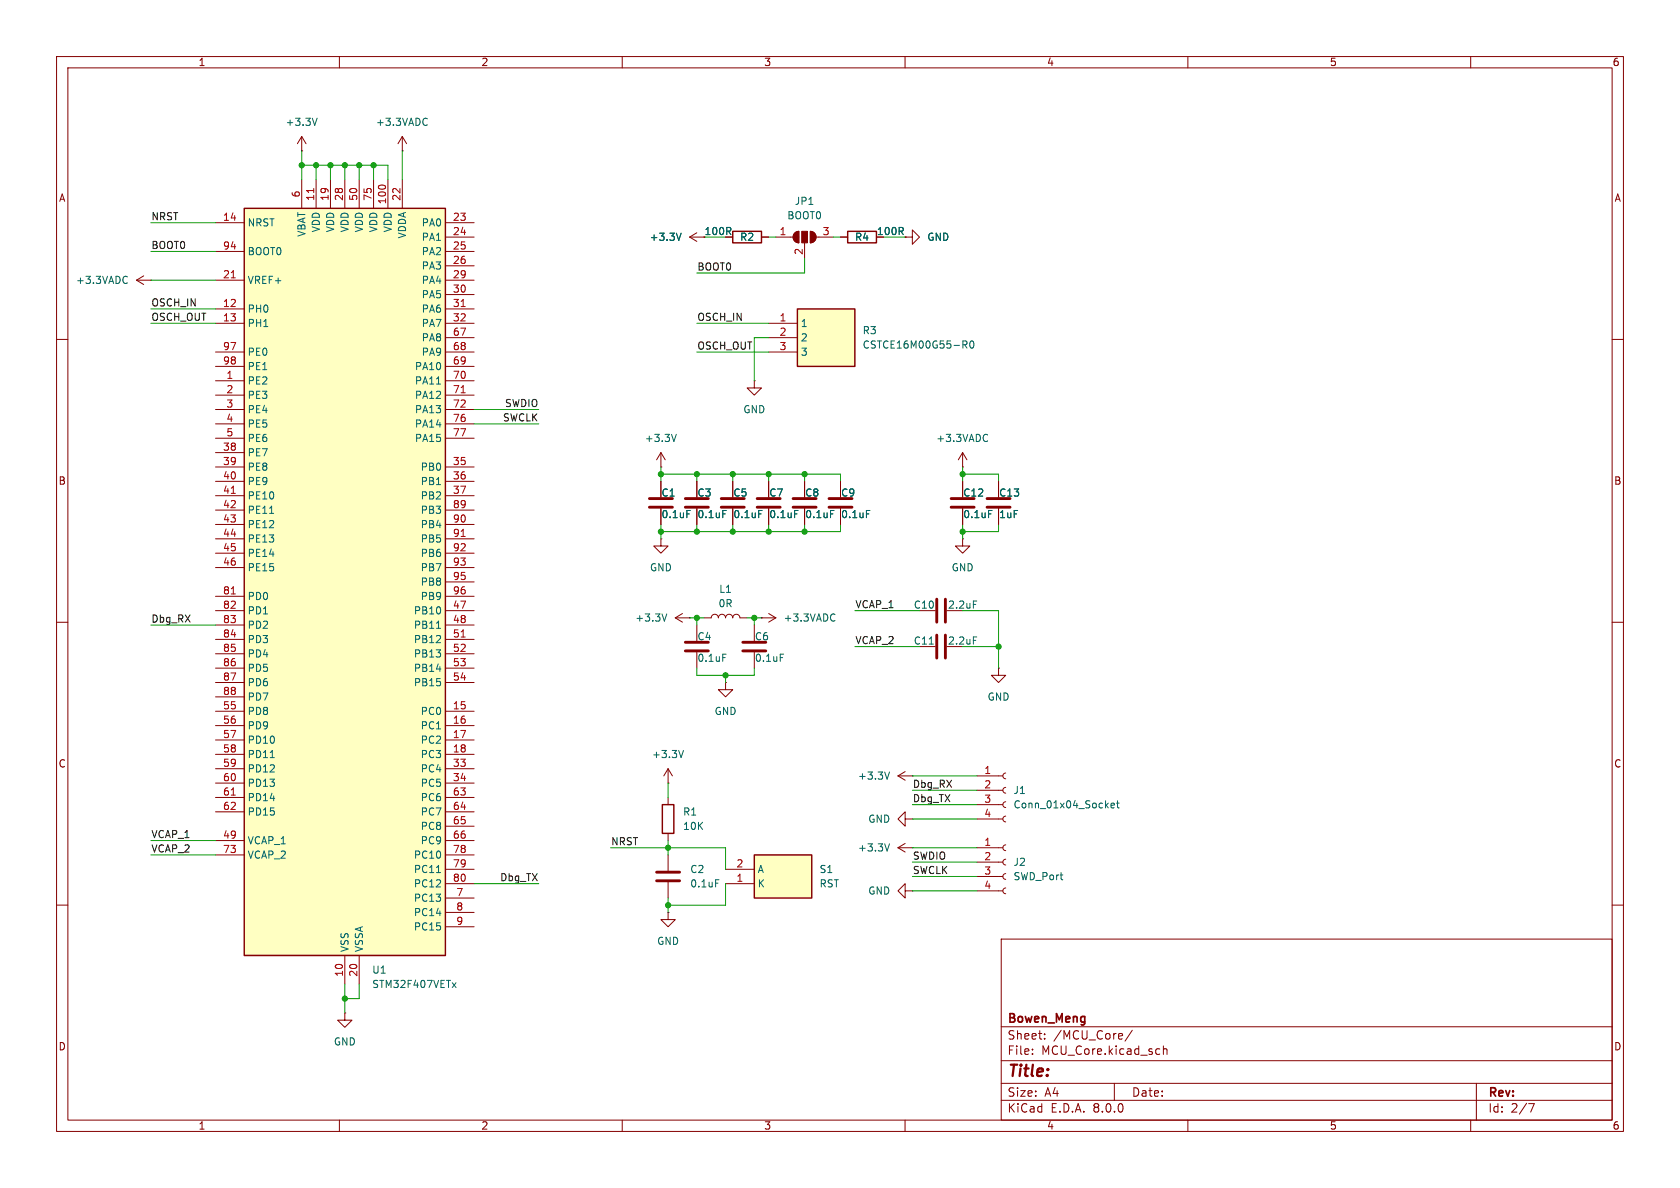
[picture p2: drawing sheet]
<svg xmlns="http://www.w3.org/2000/svg" width="297mm" height="210mm" viewBox="0 0 297 210" stroke-linecap="round" stroke-linejoin="round" font-family="sans-serif">
<g fill="none" stroke="#840000" stroke-width=".18">
<path d="M10 10h277v190h-277zM12 12h273v186h-273zM60 10v2M110 10v2M160 10v2M210 10v2M260 10v2M53.3 26.7h.1M53.3 24.1l-.7 1.3M53.3 24.1v2.6M53.3 24.1l.8 1.3M71.1 26.7h.1"/>
<path d="M71.1 24.1l-.7 1.3M71.1 24.1v2.6M71.1 24.1l.8 1.3M10 60h2M285 60h2M133.3 67.3v1.3h1.3l-1.3 1.3-1.2-1.3h1.2M133.3 67.3h.1M116.8 95.3v1.2h1.3l-1.3 1.3-1.2-1.3h1.2M116.8 95.3h.1M116.8 85.1v2.8M116.8 89.9v2.8M170.2 82.6h.1"/>
<path d="M170.2 80l-.8 1.3M170.2 80v2.6M170.2 85.1v2.8M170.2 89.9v2.8M170.2 80l.7 1.3M176.5 85.1v2.8M176.5 89.9v2.8M10 110h2M119.4 109.2l1.2 .8M119.4 109.2h2.5M120.6 108.5l-1.2 .7M121.9 109.2h.1"/>
<path d="M162.6 108h2.8M162.6 114.3h2.8M176.5 118.1v1.3h1.3l-1.3 1.3-1.2-1.3h1.2M176.5 118.1h.1M285 110h2M118.1 138.4h.1M118.1 135.9l-.8 1.3M118.1 135.9v2.5M118.1 135.9l.8 1.3M158.7 137.2h2.6M158.7 137.2l1.3 .7M160 136.4l-1.3 .8"/>
<path d="M161.3 137.2h.1M172.7 139.7h4.6M172.7 137.2h4.6M177.8 139.2l-.4 .1-.1 .4 .1 .4 .4 .1M177.8 136.7l-.4 .1-.1 .4 .1 .3 .4 .2M10 160h2M118.1 141v1.2M118.1 147.3v1.3M158.7 149.9h2.6M158.7 149.9l1.3 .7M160 157.5v-1.3l-1.3 1.3 1.3 1.3v-1.3h1.3M160 144.8v-1.3l-1.3 1.3 1.3 1.3v-1.3h1.3"/>
<path d="M160 149.1l-1.3 .8M161.3 157.5h.1M161.3 144.8h.1M161.3 149.9h.1M172.7 157.5h4.6M172.7 154.9h4.6M172.7 152.4h4.6M172.7 149.9h4.6M172.7 144.8h4.6M172.7 142.2h4.6M177.8 157l-.4 .1-.1 .4 .1 .3 .4 .2M177.8 154.4l-.4 .2-.1 .3 .1 .4 .4 .1"/>
<path d="M177.8 151.9l-.4 .1-.1 .4 .1 .4 .4 .1M177.8 149.4l-.4 .1-.1 .4 .1 .3 .4 .2M177.8 144.3l-.4 .1-.1 .4 .1 .3 .4 .2M177.8 141.7l-.4 .2-.1 .3 .1 .4 .4 .1M285 160h2M61 179.1v1.2h1.2l-1.2 1.3-1.3-1.3h1.3M61 179.1h.1M177 166h108v32h-108zM60 198v2M110 198v2M160 198v2M177 194.5h108"/>
<path d="M177 191.5h108M177 187.5h108M177 181.5h108M182.5 186.3v.1M182.5 185.5v.1M184.7 183.6v.1M184.7 182.8v.1M197 191.5v3M200.2 182.1l-1.3 2M204.9 185.4l.1 .1M205 186.3l-.1 .1M205.7 184.9v1.5"/>
<path d="M205.7 185.5l.2-.1 .3 .1 .1 .9M210 198v2M260 198v2M261 191.5v6.5M270.2 195.1h1l-.6 1.5"/>
</g>
<path d="M114.8 89.7h4.1M114.8 88.1h4.1M168.1 89.7h4.1M168.1 88.1h4.1M174.5 89.7h4.1M174.5 88.1h4.1M165.6 105.9v4.1M165.6 112.3v4M167.1 105.9v4.1M167.1 112.3v4" fill="none" stroke="#840000" stroke-width=".51"/>
<g fill="none" stroke="#006464" stroke-width=".18">
<path d="M56.1 20.9l-.5 1.3M75.3 20.9l.2 .1M75.5 22l-.2 .2M174.4 76.8l.2 .1M174.6 77.9l-.2 .1M121.4 90.2h.6M174.8 90.2h.6M117.9 108.5l-.4 1.3M164.3 113.9h.7M172.1 106.2h.6M172.1 112.6h.6M120.8 132.7l-.4 1.2"/>
<path d="M157.2 136.5l-.4 1.2M157.2 149.2l-.4 1.2M196.4 142.4l.6-.1v-.3h-.4l-.2 .2 .1 .6h.5M197.4 142h.5M197.6 141.5v1.1l.3 .2"/>
</g>
<path d="M117.1 142.2h2v5.1h-2z" fill="none" stroke="#840000" stroke-width=".25"/>
<path d="M133.3 151.1h10.2v7.7h-10.2z" fill="#ffffc2"/>
<path d="M149.9 40.9h5v2h-5zM133.3 151.1h10.2v7.7h-10.2z" fill="none" stroke="#840000" stroke-width=".25"/>
<path d="M148.6 41.9h1.3M160 41.9h1.3v-1.3l1.3 1.3-1.3 1.3v-1.3M160 41.9h.1M170.2 95.3v1.2h1.2l-1.2 1.3-1.3-1.3h1.3M170.2 95.3h.1M134.6 109.2h.1M134.6 109.2h2.6M135.9 108.5l1.3 .7M137.2 109.2l-1.3 .8M128.3 156.2h5M128.3 153.7h5" fill="none" stroke="#840000" stroke-width=".18"/>
<path d="M147.4 108.5l.2 .2M147.6 109.7l-.2 .1" fill="none" stroke="#006464" stroke-width=".18"/>
<path d="M141 54.6h10.1v10.2h-10.1z" fill="#ffffc2"/>
<path d="M141 54.6h10.1v10.2h-10.1z" fill="none" stroke="#840000" stroke-width=".25"/>
<path d="M135.9 57.2h5.1M135.9 59.7h5.1M137.2 41.9h3M140.5 41.2l.7-.3v2a1.02 1.02 0 0 1-.9-.6 1.02 1.02 0 0 1 .2-1.1zM142.2 42.9v2.8M143.3 40.9a1.02 1.02 0 0 1 1 1 1.02 1.02 0 0 1-1 1zM144.3 41.9h3M135.9 62.2h5.1M118.1 151.1v2.8M118.1 156v2.8M118.1 161.3v1.3h1.3l-1.3 1.2-1.3-1.2h1.3M118.1 161.3h.1" fill="none" stroke="#840000" stroke-width=".18"/>
<path d="M170.2 60.3h.5l.3 .2-.2 .4h-.6M170.5 60.9l.5 .6M171.6 60.3h.1a.68 .68 0 0 1 .5 .6 .68 .68 0 0 1-.5 .6 .84 .84 0 0 1-.1-1.2zM126.5 155.5h.6" fill="none" stroke="#006464" stroke-width=".18"/>
<g fill="#840000" stroke="#840000" stroke-width=".18">
<path d="M140.5 41.2l.7-.3v2a1.02 1.02 0 0 1-.9-.6 1.02 1.02 0 0 1 .2-1.1z"/>
<path d="M141.7 40.9h1v2h-1z"/>
<path d="M143.3 40.9a1.02 1.02 0 0 1 1 1 1.02 1.02 0 0 1-1 1z"/>
</g>
<path d="M116.1 155.7h4M116.1 154.2h4" fill="none" stroke="#840000" stroke-width=".51"/>
<path d="M43.2 36.8h35.5v132.1h-35.5z" fill="#ffffc2"/>
<path d="M43.2 36.8h35.5v132.1h-35.5zM129.5 40.9h5.1v2h-5.1z" fill="none" stroke="#840000" stroke-width=".25"/>
<g fill="none" stroke="#840000" stroke-width=".18">
<path d="M38.1 39.4h5.1M53.3 31.8v5M55.9 31.8v5M58.4 31.8v5M61 31.8v5M63.5 31.8v5M66 31.8v5M68.6 31.8v5M71.1 31.8v5M78.7 39.4h5.1M24.1 49.5h2.6M24.1 49.5l1.3 .8"/>
<path d="M25.4 48.8l-1.3 .7M26.7 49.5h.1M38.1 54.6h5.1M38.1 57.2h5.1M38.1 49.5h5.1M38.1 44.5h5.1M78.7 54.6h5.1M78.7 57.2h5.1M78.7 49.5h5.1M78.7 41.9h5.1M78.7 44.5h5.1M78.7 47h5.1"/>
<path d="M78.7 52.1h5.1M78.7 59.7h5.1M121.9 41.9h2.6M121.9 41.9l1.3 .8M123.2 41.1l-1.3 .8M128.3 41.9h1.2M134.6 41.9h1.3M148.6 41.9h1.3M160 41.9h.1M38.1 67.3h5.1M38.1 69.9h5.1M38.1 72.4h5.1"/>
<path d="M38.1 74.9h5.1M38.1 77.5h5.1M38.1 62.2h5.1M38.1 64.8h5.1M78.7 67.3h5.1M78.7 69.9h5.1M78.7 72.4h5.1M78.7 74.9h5.1M78.7 77.5h5.1M78.7 62.2h5.1M78.7 64.8h5.1M38.1 82.6h5.1"/>
<path d="M38.1 85.1h5.1M38.1 87.6h5.1M38.1 80h5.1M38.1 90.2h5.1M38.1 92.7h5.1M38.1 95.3h5.1M38.1 97.8h5.1M78.7 82.6h5.1M78.7 85.1h5.1M78.7 87.6h5.1M78.7 90.2h5.1M78.7 92.7h5.1"/>
<path d="M78.7 95.3h5.1M78.7 97.8h5.1M116.8 82.6h.1M116.8 80l-.7 1.3M116.8 80v2.6M116.8 85.1v2.8M116.8 89.9v2.8M116.8 80l.8 1.3M123.2 85.1v2.8M123.2 89.9v2.8M129.5 85.1v2.8M129.5 89.9v2.8"/>
<path d="M135.9 85.1v2.8M135.9 89.9v2.8M142.2 85.1v2.8M142.2 89.9v2.8M148.6 85.1v2.8M148.6 89.9v2.8M170.2 85.1v2.8M170.2 89.9v2.8M176.5 85.1v2.8M176.5 89.9v2.8M38.1 100.3h5.1M38.1 108h5.1"/>
<path d="M38.1 110.5h5.1M38.1 113h5.1M38.1 115.6h5.1M38.1 118.1h5.1M38.1 105.4h5.1M78.7 100.3h5.1M78.7 108h5.1M78.7 110.5h5.1M78.7 113h5.1M78.7 115.6h5.1M78.7 118.1h5.1M78.7 105.4h5.1"/>
<path d="M78.7 102.9h5.1M123.2 110.5v2.8M123.2 115.3v2.8M124.5 109.2h1.2a.64 .64 0 0 1 .7-.6 .64 .64 0 0 1 .6 .6 .64 .64 0 0 1 .6-.6 .64 .64 0 0 1 .7 .6 .64 .64 0 0 1 .6-.6 .64 .64 0 0 1 .6 .6 .64 .64 0 0 1 .7-.6 .64 .64 0 0 1 .6 .6h1.3M133.3 110.5v2.8M133.3 115.3v2.8M38.1 125.7h5.1M38.1 128.3h5.1M38.1 130.8h5.1M38.1 133.4h5.1M38.1 135.9h5.1M38.1 138.4h5.1"/>
<path d="M38.1 120.7h5.1M38.1 123.2h5.1M78.7 125.7h5.1M78.7 128.3h5.1M78.7 130.8h5.1M78.7 133.4h5.1M78.7 135.9h5.1M78.7 138.4h5.1M78.7 120.7h5.1M128.3 120.7v1.2h1.2l-1.2 1.3-1.3-1.3h1.3M128.3 120.7h.1M38.1 148.6h5.1"/>
<path d="M38.1 141h5.1M38.1 143.5h5.1M38.1 151.1h5.1M78.7 148.6h5.1M78.7 141h5.1M78.7 143.5h5.1M78.7 146.1h5.1M78.7 158.8h5.1M78.7 151.1h5.1M78.7 153.7h5.1M78.7 156.2h5.1M61 168.9v5.1"/>
<path d="M63.5 168.9v5.1M78.7 161.3h5.1M78.7 163.8h5.1"/>
</g>
<path d="M55.5 33.3v.7M40.9 49.1h.7M81.5 54.2h.7M81.5 69.4h.7M40.9 87.2h.7M81.5 94.8h.7M40.9 105h.7M81.5 112.6h.7M40.9 140.6h.7" fill="none" stroke="#a90000" stroke-width=".18"/>
<g fill="none" stroke="#006464" stroke-width=".18">
<path d="M22.3 48.8l.2 .2M22.5 50l-.2 .1M120.4 41.2l-.4 1.3M77.2 67.9h.7M119.6 76.8l-.5 1.2M47.7 90.7h.7M121.4 90.2h.6M127.8 90.2h.6M134.1 90.2h.6M140.5 90.2h.6M146.8 90.2h.6M153.2 90.2h.6"/>
<path d="M174.8 90.2h.6M77.2 111.1h.7M127.8 115.6h.6M137.9 115.6h.6M47.8 133.9h.7M77.2 154.2h.7M80 173.7l.6 .9M80.6 173.7l-.6 .9"/>
</g>
<g fill="none" stroke="#840000" stroke-width=".51">
<path d="M121.2 89.7h4M121.2 88.1h4M127.5 89.7h4.1M127.5 88.1h4.1M133.9 89.7h4M133.9 88.1h4M140.2 89.7h4.1M140.2 88.1h4.1M146.6 89.7h4M146.6 88.1h4M121.2 115.1h4M121.2 113.5h4"/>
<path d="M131.3 115.1h4.1M131.3 113.5h4.1"/>
</g>
<g fill="none" stroke="#009600" stroke-width=".18">
<path d="M26.7 39.4h11.4M53.3 26.7v5.1M53.3 29.2h15.3v2.6M55.9 29.2v2.6M58.4 29.2v2.6M61 29.2v2.6M63.5 29.2v2.6M66 29.2v2.6M71.1 26.7v5.1M26.7 57.2h11.4M26.7 49.5h11.4M26.7 44.5h11.4"/>
<path d="M26.7 54.6h11.4M123.2 57.2h12.7M124.5 41.9h3.8M135.9 59.7h-2.6v7.6M135.9 41.9h1.3M142.2 45.7v2.6h-19M147.3 41.9h1.3M156.2 41.9h3.8M83.8 72.4h11.4M83.8 74.9h11.4M123.2 62.2h12.7M116.8 82.6v2.5"/>
<path d="M116.8 92.7v2.6M116.8 83.8h31.8v1.3M123.2 83.8v1.3M123.2 92.7v1.3M129.5 83.8v1.3M129.5 92.7v1.3M135.9 83.8v1.3M135.9 92.7v1.3M142.2 83.8v1.3M142.2 92.7v1.3M148.6 92.7v1.3h-31.8M170.2 83.8h6.3v1.3"/>
<path d="M170.2 82.6v2.5M170.2 92.7v2.6M176.5 92.7v1.3h-6.3M26.7 110.5h11.4M121.9 109.2h2.6M123.2 109.2v1.3M123.2 118.1v1.3h10.1v-1.3M128.3 119.4v1.3M132.1 109.2h2.5M133.3 109.2v1.3M151.1 108h11.5M151.1 114.3h11.5"/>
<path d="M170.2 108h6.3v10.1M170.2 114.3h6.3M118.1 138.4v2.6M161.3 139.7h11.4M161.3 137.2h11.4M26.7 148.6h11.4M26.7 151.1h11.4M83.8 156.2h11.4M107.9 149.9h20.4v3.8M118.1 148.6v2.5M118.1 158.8v2.5M128.3 156.2v3.8h-10.2"/>
<path d="M161.3 149.9h11.4M161.3 154.9h11.4M161.3 157.5h11.4M161.3 152.4h11.4M161.3 142.2h11.4M161.3 144.8h11.4M61 174v5.1M63.5 174v2.5h-2.5"/>
</g>
<g fill="#009600" stroke="#009600" stroke-width=".18">
<circle cx="129.5" cy="83.8" r=".46"/>
<circle cx="123.2" cy="83.8" r=".46"/>
<circle cx="133.3" cy="109.2" r=".46"/>
<circle cx="142.2" cy="83.8" r=".46"/>
<circle cx="129.5" cy="94" r=".46"/>
<circle cx="135.9" cy="94" r=".46"/>
<circle cx="142.2" cy="94" r=".46"/>
<circle cx="135.9" cy="83.8" r=".46"/>
<circle cx="116.8" cy="83.8" r=".46"/>
<circle cx="118.1" cy="160" r=".46"/>
<circle cx="128.3" cy="119.4" r=".46"/>
<circle cx="123.2" cy="109.2" r=".46"/>
<circle cx="61" cy="176.5" r=".46"/>
<circle cx="118.1" cy="149.9" r=".46"/>
<circle cx="53.3" cy="29.2" r=".46"/>
<circle cx="55.9" cy="29.2" r=".46"/>
<circle cx="66" cy="29.2" r=".46"/>
<circle cx="61" cy="29.2" r=".46"/>
<circle cx="63.5" cy="29.2" r=".46"/>
<circle cx="58.4" cy="29.2" r=".46"/>
<circle cx="116.8" cy="94" r=".46"/>
<circle cx="123.2" cy="94" r=".46"/>
<circle cx="170.2" cy="94" r=".46"/>
<circle cx="170.2" cy="83.8" r=".46"/>
<circle cx="176.5" cy="114.3" r=".46"/>
</g>
<text font-size="2.8" fill="#840000" x="178" y="190.9">Title:</text>
<g font-size="2.1" fill="#840000">
<text x="178" y="184">Sheet:</text>
<text x="178" y="181.2">Bowen_Meng</text>
<text x="186.2" y="184">/MCU_Core/</text>
<text x="178" y="186.7">File:</text>
<text x="184.1" y="186.7">MCU_Core.kicad_sch</text>
<text x="178" y="196.9">KiCad</text>
<text x="178" y="194.1">Size:</text>
<text x="184.7" y="194.1">A4</text>
<text x="185.7" y="196.9">E.D.A.</text>
<text x="193.3" y="196.9">8.0.0</text>
<text x="200" y="194.1">Date:</text>
<text x="263" y="194.3">Rev:</text>
<text x="263" y="196.9">Id:</text>
<text x="267.1" y="196.9">2/7</text>
</g>
<g font-size="1.8" fill="#840000">
<text x="35" y="11.9">1</text>
<text x="85" y="11.9">2</text>
<text x="135" y="11.9">3</text>
<text x="185" y="11.9">4</text>
<text x="235" y="11.9">5</text>
<text x="285" y="11.9">6</text>
<text x="10.3" y="35.9">A</text>
<text x="285.3" y="35.9">A</text>
<text x="124.4" y="41.8">100R</text>
<text x="154.9" y="41.8">100R</text>
<text x="10.3" y="85.9">B</text>
<text x="285.3" y="85.9">B</text>
<text x="10.3" y="135.9">C</text>
<text x="285.3" y="135.9">C</text>
<text x="10.3" y="185.9">D</text>
<text x="285.3" y="185.9">D</text>
<text x="35" y="199.9">1</text>
<text x="85" y="199.9">2</text>
<text x="135" y="199.9">3</text>
<text x="185" y="199.9">4</text>
<text x="235" y="199.9">5</text>
<text x="285" y="199.9">6</text>
</g>
<g font-size="1.8" fill="#006464">
<text x="50.4" y="22.5">+3.3V</text>
<text x="66.4" y="22.5">+3.3VADC</text>
<text x="43.7" y="40.2">NRST</text>
<text x="54.2" y="42" transform="rotate(-90 54.2 42)">VBAT</text>
<text x="56.7" y="41.2" transform="rotate(-90 56.7 41.2)">VDD</text>
<text x="59.3" y="41.2" transform="rotate(-90 59.3 41.2)">VDD</text>
<text x="61.8" y="41.2" transform="rotate(-90 61.8 41.2)">VDD</text>
<text x="64.4" y="41.2" transform="rotate(-90 64.4 41.2)">VDD</text>
<text x="66.9" y="41.2" transform="rotate(-90 66.9 41.2)">VDD</text>
<text x="69.4" y="41.2" transform="rotate(-90 69.4 41.2)">VDD</text>
<text x="74.5" y="40.2">PA0</text>
<text x="139.1" y="39">BOOT0</text>
<text x="140.4" y="36.4">JP1</text>
<text x="43.7" y="45.3">BOOT0</text>
<text x="72" y="42.3" transform="rotate(-90 72 42.3)">VDDA</text>
<text x="74.5" y="42.8">PA1</text>
<text x="74.5" y="45.3">PA2</text>
<text x="74.5" y="47.9">PA3</text>
<text x="114.8" y="42.8">+3.3V</text>
<text x="130.7" y="42.8">R2</text>
<text x="151.1" y="42.8">R4</text>
<text x="163.8" y="42.8">GND</text>
<text x="13.3" y="50.4">+3.3VADC</text>
<text x="43.7" y="50.4">VREF+</text>
<text x="74.5" y="50.4">PA4</text>
<text x="74.5" y="52.9">PA5</text>
<text x="43.7" y="55.5">PH0</text>
<text x="43.7" y="58">PH1</text>
<text x="74.5" y="55.5">PA6</text>
<text x="74.5" y="58">PA7</text>
<text x="141.5" y="58">1</text>
<text x="152.4" y="59.3">R3</text>
<text x="43.7" y="63.1">PE0</text>
<text x="43.7" y="65.6">PE1</text>
<text x="73.3" y="65.6">PA10</text>
<text x="74.5" y="60.6">PA8</text>
<text x="74.5" y="63.1">PA9</text>
<text x="141.5" y="60.6">2</text>
<text x="141.5" y="63.1">3</text>
<text x="152.4" y="61.8">CSTCE16M00G55-R0</text>
<text x="43.7" y="68.2">PE2</text>
<text x="43.7" y="70.7">PE3</text>
<text x="73.3" y="68.2">PA11</text>
<text x="73.3" y="70.7">PA12</text>
<text x="43.7" y="73.3">PE4</text>
<text x="43.7" y="75.8">PE5</text>
<text x="73.3" y="73.3">PA13</text>
<text x="73.3" y="75.8">PA14</text>
<text x="131.3" y="73.3">GND</text>
<text x="43.7" y="80.9">PE7</text>
<text x="43.7" y="83.4">PE8</text>
<text x="43.7" y="78.3">PE6</text>
<text x="73.3" y="78.3">PA15</text>
<text x="74.3" y="83.4">PB0</text>
<text x="113.9" y="78.3">+3.3V</text>
<text x="165.4" y="78.3">+3.3VADC</text>
<text x="43.7" y="86">PE9</text>
<text x="43.7" y="88.5">PE10</text>
<text x="74.3" y="86">PB1</text>
<text x="74.3" y="88.5">PB2</text>
<text x="116.8" y="88">C1</text>
<text x="123.2" y="88">C3</text>
<text x="129.5" y="88">C5</text>
<text x="135.9" y="88">C7</text>
<text x="142.2" y="88">C8</text>
<text x="148.6" y="88">C9</text>
<text x="170.2" y="88">C12</text>
<text x="176.5" y="88">C13</text>
<text x="43.7" y="91">PE11</text>
<text x="43.7" y="93.6">PE12</text>
<text x="74.3" y="91">PB3</text>
<text x="74.3" y="93.6">PB4</text>
<text x="116.8" y="91.8">0.1uF</text>
<text x="123.2" y="91.8">0.1uF</text>
<text x="129.5" y="91.8">0.1uF</text>
<text x="135.9" y="91.8">0.1uF</text>
<text x="142.2" y="91.8">0.1uF</text>
<text x="148.6" y="91.8">0.1uF</text>
<text x="170.2" y="91.8">0.1uF</text>
<text x="176.5" y="91.8">1uF</text>
<text x="43.7" y="96.1">PE13</text>
<text x="43.7" y="98.7">PE14</text>
<text x="43.7" y="101.2">PE15</text>
<text x="74.3" y="96.1">PB5</text>
<text x="74.3" y="98.7">PB6</text>
<text x="74.3" y="101.2">PB7</text>
<text x="114.8" y="101.2">GND</text>
<text x="168.1" y="101.2">GND</text>
<text x="43.7" y="106.3">PD0</text>
<text x="74.3" y="103.7">PB8</text>
<text x="74.3" y="106.3">PB9</text>
<text x="126.9" y="107.5">0R</text>
<text x="127" y="105">L1</text>
<text x="161.5" y="107.8">C10</text>
<text x="167.5" y="107.8">2.2uF</text>
<text x="43.7" y="108.8">PD1</text>
<text x="43.7" y="111.4">PD2</text>
<text x="43.7" y="113.9">PD3</text>
<text x="73.1" y="108.8">PB10</text>
<text x="73.1" y="111.4">PB11</text>
<text x="73.1" y="113.9">PB12</text>
<text x="112.2" y="110.1">+3.3V</text>
<text x="123.2" y="113.4">C4</text>
<text x="133.4" y="113.4">C6</text>
<text x="138.4" y="110.1">+3.3VADC</text>
<text x="43.7" y="116.4">PD4</text>
<text x="43.7" y="119">PD5</text>
<text x="73.1" y="116.4">PB13</text>
<text x="73.1" y="119">PB14</text>
<text x="123.2" y="117.2">0.1uF</text>
<text x="133.4" y="117.2">0.1uF</text>
<text x="161.5" y="114.1">C11</text>
<text x="167.5" y="114.1">2.2uF</text>
<text x="43.7" y="121.5">PD6</text>
<text x="43.7" y="124.1">PD7</text>
<text x="73.1" y="121.5">PB15</text>
<text x="174.5" y="124.1">GND</text>
<text x="43.7" y="126.6">PD8</text>
<text x="43.7" y="129.1">PD9</text>
<text x="43.7" y="131.7">PD10</text>
<text x="74.3" y="126.6">PC0</text>
<text x="74.3" y="129.1">PC1</text>
<text x="74.3" y="131.7">PC2</text>
<text x="126.2" y="126.6">GND</text>
<text x="43.7" y="134.2">PD11</text>
<text x="43.7" y="136.8">PD12</text>
<text x="74.3" y="134.2">PC3</text>
<text x="74.3" y="136.8">PC4</text>
<text x="115.2" y="134.2">+3.3V</text>
<text x="43.7" y="139.3">PD13</text>
<text x="43.7" y="141.8">PD14</text>
<text x="74.3" y="139.3">PC5</text>
<text x="74.3" y="141.8">PC6</text>
<text x="151.6" y="138">+3.3V</text>
<text x="179.1" y="140.6">J1</text>
<text x="179.1" y="143.1">Conn_01x04_Socket</text>
<text x="43.7" y="149.5">VCAP_1</text>
<text x="43.7" y="144.4">PD15</text>
<text x="74.3" y="144.4">PC7</text>
<text x="74.3" y="146.9">PC8</text>
<text x="74.3" y="149.5">PC9</text>
<text x="120.7" y="144.4">R1</text>
<text x="120.7" y="146.9">10K</text>
<text x="153.4" y="145.6">GND</text>
<text x="43.7" y="152">VCAP_2</text>
<text x="73.1" y="152">PC10</text>
<text x="73.1" y="154.5">PC11</text>
<text x="121.9" y="154.5">C2</text>
<text x="133.9" y="154.5">A</text>
<text x="144.8" y="154.5">S1</text>
<text x="151.6" y="150.7">+3.3V</text>
<text x="179.1" y="153.3">J2</text>
<text x="179.1" y="155.8">SWD_Port</text>
<text x="73.1" y="159.6">PC13</text>
<text x="73.1" y="157.1">PC12</text>
<text x="121.9" y="157.1">0.1uF</text>
<text x="133.9" y="157.1">K</text>
<text x="144.8" y="157.1">RST</text>
<text x="153.4" y="158.3">GND</text>
<text x="73.1" y="162.2">PC14</text>
<text x="73.1" y="164.7">PC15</text>
<text x="116.1" y="167.2">GND</text>
<text x="61.8" y="168.4" transform="rotate(-90 61.8 168.4)">VSS</text>
<text x="64.4" y="168.4" transform="rotate(-90 64.4 168.4)">VSSA</text>
<text x="65.7" y="172.3">U1</text>
<text x="65.7" y="174.9">STM32F407VETx</text>
<text x="58.9" y="185">GND</text>
</g>
<g font-size="1.8" fill="#a90000">
<text x="53.1" y="35" transform="rotate(-90 53.1 35)">6</text>
<text x="55.6" y="35.6" transform="rotate(-90 55.6 35.6)">11</text>
<text x="58.2" y="35.6" transform="rotate(-90 58.2 35.6)">19</text>
<text x="60.7" y="35.6" transform="rotate(-90 60.7 35.6)">28</text>
<text x="63.2" y="35.6" transform="rotate(-90 63.2 35.6)">50</text>
<text x="65.8" y="35.6" transform="rotate(-90 65.8 35.6)">75</text>
<text x="70.9" y="35.6" transform="rotate(-90 70.9 35.6)">22</text>
<text x="39.3" y="39.1">14</text>
<text x="68.3" y="36.2" transform="rotate(-90 68.3 36.2)">100</text>
<text x="80" y="39.1">23</text>
<text x="80" y="41.7">24</text>
<text x="137.7" y="41.7">1</text>
<text x="145.3" y="41.7">3</text>
<text x="39.3" y="44.2">94</text>
<text x="80" y="44.2">25</text>
<text x="80" y="46.7">26</text>
<text x="142" y="45.2" transform="rotate(-90 142 45.2)">2</text>
<text x="39.3" y="49.3">21</text>
<text x="80" y="49.3">29</text>
<text x="80" y="51.8">30</text>
<text x="39.3" y="54.4">12</text>
<text x="39.3" y="56.9">13</text>
<text x="80" y="54.4">31</text>
<text x="80" y="56.9">32</text>
<text x="80" y="59.4">67</text>
<text x="137.7" y="56.9">1</text>
<text x="137.7" y="59.4">2</text>
<text x="39.3" y="62">97</text>
<text x="39.3" y="64.5">98</text>
<text x="80" y="62">68</text>
<text x="80" y="64.5">69</text>
<text x="137.7" y="62">3</text>
<text x="39.9" y="67.1">1</text>
<text x="39.9" y="69.6">2</text>
<text x="80" y="67.1">70</text>
<text x="80" y="69.6">71</text>
<text x="39.9" y="72.1">3</text>
<text x="39.9" y="74.7">4</text>
<text x="39.9" y="77.2">5</text>
<text x="80" y="72.1">72</text>
<text x="80" y="74.7">76</text>
<text x="80" y="77.2">77</text>
<text x="39.3" y="79.8">38</text>
<text x="39.3" y="82.3">39</text>
<text x="80" y="82.3">35</text>
<text x="39.3" y="84.8">40</text>
<text x="39.3" y="87.4">41</text>
<text x="39.3" y="89.9">42</text>
<text x="80" y="84.8">36</text>
<text x="80" y="87.4">37</text>
<text x="80" y="89.9">89</text>
<text x="39.3" y="92.5">43</text>
<text x="39.3" y="95">44</text>
<text x="80" y="92.5">90</text>
<text x="80" y="95">91</text>
<text x="39.3" y="97.5">45</text>
<text x="39.3" y="100.1">46</text>
<text x="80" y="97.5">92</text>
<text x="80" y="100.1">93</text>
<text x="39.3" y="105.2">81</text>
<text x="39.3" y="107.7">82</text>
<text x="80" y="107.7">47</text>
<text x="80" y="102.6">95</text>
<text x="80" y="105.2">96</text>
<text x="39.3" y="110.2">83</text>
<text x="39.3" y="112.8">84</text>
<text x="80" y="110.2">48</text>
<text x="80" y="112.8">51</text>
<text x="39.3" y="115.3">85</text>
<text x="39.3" y="117.9">86</text>
<text x="80" y="115.3">52</text>
<text x="80" y="117.9">53</text>
<text x="39.3" y="125.5">55</text>
<text x="39.3" y="120.4">87</text>
<text x="39.3" y="122.9">88</text>
<text x="80" y="125.5">15</text>
<text x="80" y="120.4">54</text>
<text x="39.3" y="128">56</text>
<text x="39.3" y="130.6">57</text>
<text x="80" y="128">16</text>
<text x="80" y="130.6">17</text>
<text x="39.3" y="133.1">58</text>
<text x="39.3" y="135.6">59</text>
<text x="80" y="133.1">18</text>
<text x="80" y="135.6">33</text>
<text x="173.9" y="136.9">1</text>
<text x="39.3" y="138.2">60</text>
<text x="39.3" y="140.7">61</text>
<text x="39.3" y="143.3">62</text>
<text x="80" y="138.2">34</text>
<text x="80" y="140.7">63</text>
<text x="80" y="143.3">64</text>
<text x="173.9" y="139.4">2</text>
<text x="173.9" y="142">3</text>
<text x="39.3" y="148.3">49</text>
<text x="80" y="145.8">65</text>
<text x="80" y="148.3">66</text>
<text x="173.9" y="149.6">1</text>
<text x="173.9" y="144.5">4</text>
<text x="39.3" y="150.9">73</text>
<text x="80" y="150.9">78</text>
<text x="80" y="153.4">79</text>
<text x="80" y="156">80</text>
<text x="130.1" y="156">1</text>
<text x="130.1" y="153.4">2</text>
<text x="173.9" y="152.1">2</text>
<text x="173.9" y="154.7">3</text>
<text x="80.6" y="158.5">7</text>
<text x="80.6" y="161">8</text>
<text x="173.9" y="157.2">4</text>
<text x="80.6" y="163.6">9</text>
<text x="60.7" y="172.8" transform="rotate(-90 60.7 172.8)">10</text>
<text x="63.2" y="172.8" transform="rotate(-90 63.2 172.8)">20</text>
</g>
<g font-size="1.8" fill="#0f0f0f">
<text x="26.7" y="39">NRST</text>
<text x="26.7" y="44.1">BOOT0</text>
<text x="123.2" y="47.9">BOOT0</text>
<text x="26.7" y="54.3">OSCH_IN</text>
<text x="26.7" y="56.8">OSCH_OUT</text>
<text x="123.2" y="56.8">OSCH_IN</text>
<text x="123.2" y="61.9">OSCH_OUT</text>
<text x="88.8" y="74.6">SWCLK</text>
<text x="89.2" y="72">SWDIO</text>
<text x="151.1" y="107.6">VCAP_1</text>
<text x="26.7" y="110.1">Dbg_RX</text>
<text x="151.1" y="114">VCAP_2</text>
<text x="161.3" y="139.4">Dbg_RX</text>
<text x="161.3" y="141.9">Dbg_TX</text>
<text x="26.7" y="148.2">VCAP_1</text>
<text x="107.9" y="149.5">NRST</text>
<text x="26.7" y="150.8">VCAP_2</text>
<text x="88.3" y="155.9">Dbg_TX</text>
<text x="161.3" y="154.6">SWCLK</text>
<text x="161.3" y="152.1">SWDIO</text>
</g>
</svg>
